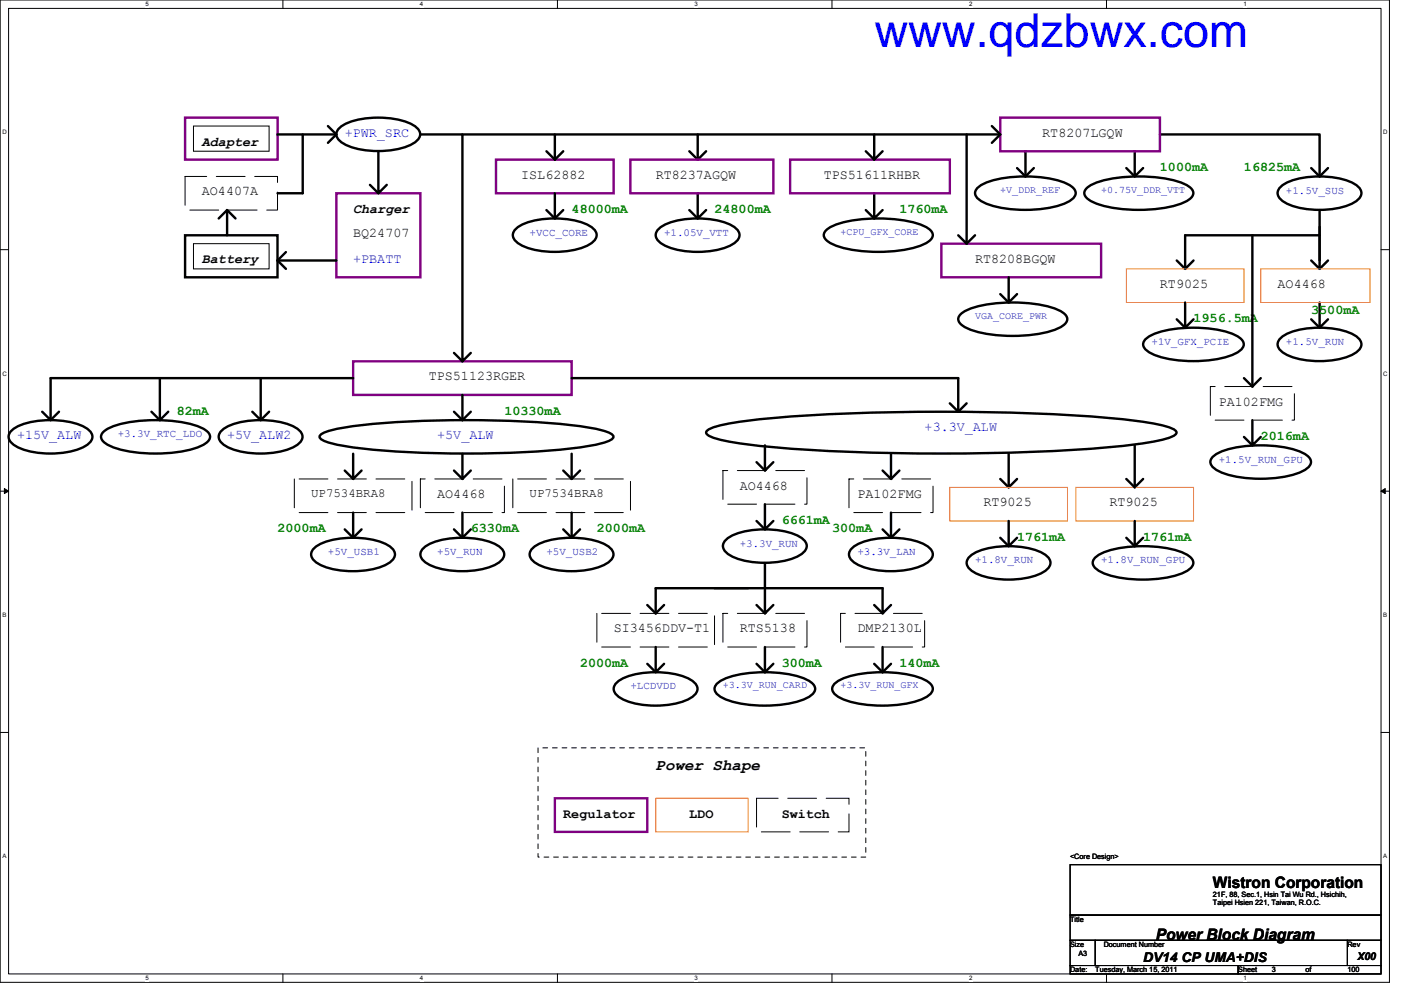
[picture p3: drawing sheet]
<svg xmlns="http://www.w3.org/2000/svg" width="297mm" height="210mm" viewBox="0 0 297 210" stroke-linecap="round" stroke-linejoin="round" font-family="sans-serif">
<path d="M0 0h294v207.9h-294zM1.8 1.8h290.4v204.3h-290.4z" fill="none" stroke="#000" stroke-width=".21"/>
<g fill="#fff">
<path d="M30.8 .2h.7v1.4h-.7z"/>
<path d="M30.8 206.2h.7v1.4h-.7z"/>
</g>
<path d="M59.9 0v1.8M59.9 206.1v1.8" fill="none" stroke="#000" stroke-width=".21"/>
<g fill="#fff">
<path d="M88.9 .2h.6v1.4h-.6z"/>
<path d="M88.9 206.2h.6v1.4h-.6z"/>
</g>
<path d="M117.9 0v1.8M117.9 206.1v1.8" fill="none" stroke="#000" stroke-width=".21"/>
<g fill="#fff">
<path d="M146.9 .2h.7v1.4h-.7z"/>
<path d="M146.9 206.2h.7v1.4h-.7z"/>
</g>
<path d="M176 0v1.8M176 206.1v1.8" fill="none" stroke="#000" stroke-width=".21"/>
<g fill="#fff">
<path d="M205 .2h.7v1.4h-.7z"/>
<path d="M205 206.2h.7v1.4h-.7z"/>
</g>
<path d="M234.1 0v1.8M234.1 206.1v1.8" fill="none" stroke="#000" stroke-width=".21"/>
<g fill="#fff">
<path d="M263.1 .2h.7v1.4h-.7z"/>
<path d="M263.1 206.2h.7v1.4h-.7z"/>
<path d="M.5 27.3h.9v1.4h-.9z"/>
<path d="M292.6 27.3h.9v1.4h-.9z"/>
<path d="M.5 78.4h.9v1.4h-.9z"/>
<path d="M292.6 78.4h.9v1.4h-.9z"/>
</g>
<path d="M0 52.8h1.8M292.2 52.8h1.8" fill="none" stroke="#000" stroke-width=".21"/>
<g fill="#fff">
<path d="M.5 129.5h.8v1.4h-.8z"/>
<path d="M292.6 129.5h.9v1.4h-.9z"/>
</g>
<path d="M0 103.9h1.8M.9 103.4l.9 .5-.9 .5zM292.2 103.9l.9-.5v1zM292.2 103.9h1.8" fill="none" stroke="#000" stroke-width=".21"/>
<path d="M.9 103.4l.9 .5-.9 .5zM292.2 103.9l.9-.5v1z" fill="#000"/>
<g fill="#fff">
<path d="M.5 180.5h.8v1.4h-.8z"/>
<path d="M292.6 180.5h.9v1.4h-.9z"/>
</g>
<path d="M40.9 26.7h16v5.3h-16zM40.9 51.6h16v5.3h-16zM0 155h1.8M292.2 155h1.8M226.4 183h65.8v10.6h-65.8zM226.4 193.6h65.8v5.4h-65.8zM226.4 199h5.3v5.3h-5.3zM231.7 199h53.4v5.3h-53.4zM285.1 199h7.1v5.3h-7.1zM226.4 204.3h35.6v1.8h-35.6zM262 204.3h30.2v1.8h-30.2z" fill="none" stroke="#000" stroke-width=".21"/>
<g fill="none" stroke="#000" stroke-width=".51">
<path d="M58.7 28.4h12.5M64 28.4v12.5h-5.3M69.4 26.7l1.8 1.7M71.2 28.4l-1.8 1.8M71.6 27.3a9.2 9.2 0 0 1 5.6-2.2 17.9 17.9 0 0 1 10.3 1.4 1.93 1.93 0 0 1 1.3 1.5 1.93 1.93 0 0 1-.7 1.9 13.5 13.5 0 0 1-8.1 2.1 14.4 14.4 0 0 1-7.9-2 1.8 1.8 0 0 1-.5-2.7zM78.3 39.1l1.7 1.8M80 32v8.9l1.8-1.8M88.9 28.4h122.7M97.8 28.4v48.1l1.8-1.8M115.6 32l1.8 1.8M117.4 28.4v5.4M119.2 32l-1.8 1.8"/>
<path d="M145.8 32l1.8 1.8M147.6 28.4v5.4M149.4 32l-1.8 1.8M183.2 32l1.8 1.8M185 28.4v5.4l1.7-1.8M204.5 28.4v23.2l-1.8-1.8M206.7 39.8a10.4 10.4 0 0 1 5.7-2.1 25.7 25.7 0 0 1 13.5 1.2 2.17 2.17 0 0 1 1.6 2.5 6.9 6.9 0 0 1-4.8 2.4 27.4 27.4 0 0 1-13.8-.6 3.6 3.6 0 0 1-2.6-2.3zM209.8 26.7l1.8 1.7M211.6 28.4l-1.8 1.8M215.2 35.6l1.8 1.7M217 32v5.3M218.7 35.6l-1.7 1.7"/>
<path d="M229.8 39.9a10.1 10.1 0 0 1 5.3-2.1 32.3 32.3 0 0 1 15 .9 3.3 3.3 0 0 1 2.4 2.2 2.37 2.37 0 0 1-1.6 1.7 27.7 27.7 0 0 1-14.5 1.5l-2.5-.4a6.5 6.5 0 0 1-4.4-2.4l-.1-.4zM238.3 35.6l1.8 1.7M240.1 32v5.3l1.7-1.7M245.4 28.4h33.8v8.9M270.7 39.7a9.2 9.2 0 0 1 5.6-2.2 17.9 17.9 0 0 1 10.3 1.4 1.93 1.93 0 0 1 1.4 1.6 1.93 1.93 0 0 1-.8 1.8 14.2 14.2 0 0 1-9.4 2.1 10.4 10.4 0 0 1-7.1-2.5 1.6 1.6 0 0 1 0-2.2zM277.4 35.6l1.8 1.7M281 35.6l-1.8 1.7M39.2 49.8h19.5v8.9h-19.5zM48 44.4v5.4M48 44.4l-1.7 1.8M48 44.4l1.8 1.8M58.7 55.1l1.8 1.8"/>
<path d="M58.7 55.1h12.5M60.5 53.3l-1.8 1.8M108.9 48.6a9.2 9.2 0 0 1 5.6-2.2 17.9 17.9 0 0 1 10.3 1.4 1.93 1.93 0 0 1 1.4 1.5 1.93 1.93 0 0 1-.8 1.9 13.5 13.5 0 0 1-8.1 2.1 14.4 14.4 0 0 1-7.8-1.9 1.8 1.8 0 0 1-.6-2.8zM115.6 44.4l1.8 1.8M117.4 40.9v5.3l1.8-1.8M139.2 48.6a9.2 9.2 0 0 1 5.6-2.2 17.9 17.9 0 0 1 10.2 1.4 1.93 1.93 0 0 1 1.4 1.5 1.93 1.93 0 0 1-.8 1.9 13.5 13.5 0 0 1-8 2.1 14.4 14.4 0 0 1-7.9-1.9 1.8 1.8 0 0 1-.5-2.8zM145.8 44.4l1.8 1.8M147.6 40.9v5.3l1.8-1.8M174.7 48.8a10.1 10.1 0 0 1 5.3-2.1 32.3 32.3 0 0 1 14.9 .9 3.3 3.3 0 0 1 2.5 2.1 2.37 2.37 0 0 1-1.6 1.8 27.7 27.7 0 0 1-14.5 1.5l-2.5-.4a6.5 6.5 0 0 1-4.4-2.4l-.1-.5zM183.2 44.4l1.8 1.8M185 40.9v5.3l1.7-1.8M206.3 49.8l-1.8 1.8"/>
<path d="M213.4 58.7v5.3l1.8-1.8M249 55.1l1.7 1.8M265 49.8v32M279.2 49.8h-28.5v7.1l1.8-1.8M279.2 48v8.9l-1.8-1.8M279.2 44.4v10.7M281 55.1l-1.8 1.8M96.1 74.7l1.7 1.8M203.1 66.6a10.1 10.1 0 0 1 5.3-2.1 32.3 32.3 0 0 1 15 .9 3.3 3.3 0 0 1 2.4 2.1 2.37 2.37 0 0 1-1.6 1.8 27.7 27.7 0 0 1-14.4 1.5l-2.6-.5a6.5 6.5 0 0 1-4.4-2.3l-.1-.5zM211.6 62.2l1.8 1.8M242.3 71.8a10.4 10.4 0 0 1 5.7-2.1 25.7 25.7 0 0 1 13.4 1.2 2.17 2.17 0 0 1 1.6 2.5 6.9 6.9 0 0 1-4.7 2.4 27.4 27.4 0 0 1-13.9-.6 3.6 3.6 0 0 1-2.6-2.3zM249 67.6l1.7 1.7"/>
<path d="M250.7 64v5.3l1.8-1.7M270.7 71.7a9.2 9.2 0 0 1 5.6-2.2 17.9 17.9 0 0 1 10.3 1.4 1.93 1.93 0 0 1 1.4 1.6 1.93 1.93 0 0 1-.8 1.8 13.5 13.5 0 0 1-8.1 2.1 14.4 14.4 0 0 1-7.8-1.9 1.8 1.8 0 0 1-.6-2.8zM277.4 67.6l1.8 1.7M279.2 64v5.3l1.8-1.7M2.3 91.3a9.2 9.2 0 0 1 5.6-2.2 17.9 17.9 0 0 1 10.2 1.4 1.93 1.93 0 0 1 1.4 1.5 1.93 1.93 0 0 1-.8 1.9 13.5 13.5 0 0 1-8 2.1 14.4 14.4 0 0 1-7.9-2 1.8 1.8 0 0 1-.5-2.7zM12.5 87.1l-1.8 1.8M21.8 91.5a10.1 10.1 0 0 1 5.3-2.1 32.3 32.3 0 0 1 14.9 .9 3.3 3.3 0 0 1 2.4 2.1 2.37 2.37 0 0 1-1.5 1.8 27.7 27.7 0 0 1-14.5 1.5l-2.5-.5a6.5 6.5 0 0 1-4.4-2.3l-.1-.5zM32 87.1l1.8 1.8M33.8 80v8.9M35.6 87.1l-1.8 1.8M46.7 91.3a9.2 9.2 0 0 1 5.6-2.2 17.9 17.9 0 0 1 10.3 1.4 1.93 1.93 0 0 1 1.3 1.5 1.93 1.93 0 0 1-.7 1.9 13.5 13.5 0 0 1-8.1 2.1 14.4 14.4 0 0 1-7.9-2 1.8 1.8 0 0 1-.5-2.7zM55.2 80v8.9l-1.8-1.8"/>
<path d="M56.9 87.1l-1.7 1.8M67.7 92.1a11.6 11.6 0 0 1 5.6-1.7 218.2 218.2 0 0 1 50.8 0l2.7 .5a6 6 0 0 1 2.9 1.2l.1 .3a2.36 2.36 0 0 1-2 1.2 90.3 90.3 0 0 1-18.3 2.1 211.9 211.9 0 0 1-36.2-1.2l-2.7-.6a5.9 5.9 0 0 1-2.9-1.2l-.1-.3zM72.9 99.6l1.8 1.7M74.7 80h-64v8.9l-1.8-1.8M74.7 96v5.3l1.8-1.7M96.1 87.1l1.7 1.8M96.1 99.6l1.7 1.7M97.8 83.6v5.3M97.8 96v5.3l1.8-1.7M99.6 87.1l-1.8 1.8M119.2 99.6l1.7 1.7M120.9 96v5.3l1.8-1.7"/>
<path d="M120.9 80h81.8v7.1M149.5 91.2a13.2 13.2 0 0 1 6.1-1.8 318.8 318.8 0 0 1 43.5-2.3 334.3 334.3 0 0 1 43.6 2.3l1.6 .3a10.9 10.9 0 0 1 4.5 1.5l.1 .3a2.56 2.56 0 0 1-2.1 1.3 114.1 114.1 0 0 1-20.6 2.5 473.1 473.1 0 0 1-64.6-.9l-7.6-1a10.9 10.9 0 0 1-4.5-1.5l-.1-.4zM160.1 97.8l1.7 1.8M161.8 94.2v5.4l1.8-1.8M188.5 96v5.3l-1.8-1.7M190.3 99.6l-1.8 1.7M201 85.3l1.7 1.8M204.5 85.3l-1.8 1.8M213.4 96v7.1l1.8-1.8M240.1 94.2v8.9l1.7-1.8M256.5 96.7a10.4 10.4 0 0 1 5.7-2.1 25.7 25.7 0 0 1 13.4 1.2 2.17 2.17 0 0 1 1.6 2.5 6.9 6.9 0 0 1-4.7 2.4 27.4 27.4 0 0 1-13.8-.6 3.6 3.6 0 0 1-2.6-2.4zM263.2 92.5l1.8 1.7"/>
<path d="M263.2 80l1.8 1.8M265 88.9v5.3l1.7-1.7M266.7 80l-1.7 1.8M66.3 116.2a9.2 9.2 0 0 1 5.6-2.2 17.9 17.9 0 0 1 10.2 1.4 1.93 1.93 0 0 1 1.4 1.5 1.93 1.93 0 0 1-.8 1.9 13.5 13.5 0 0 1-8 2.1 14.4 14.4 0 0 1-7.9-2 1.8 1.8 0 0 1-.5-2.7zM72.9 112l1.8 1.8M74.7 108.5v5.3l1.8-1.8M89.4 116.2a9.2 9.2 0 0 1 5.6-2.2 17.9 17.9 0 0 1 10.2 1.4 1.93 1.93 0 0 1 1.4 1.5 1.93 1.93 0 0 1-.7 1.9 13.5 13.5 0 0 1-8.1 2.1 14.4 14.4 0 0 1-7.9-2 1.8 1.8 0 0 1-.5-2.7zM96.1 112l1.7 1.8M97.8 108.5v5.3l1.8-1.8M112.5 116.2a9.2 9.2 0 0 1 5.6-2.2 17.9 17.9 0 0 1 10.3 1.4 1.93 1.93 0 0 1 1.3 1.5 1.93 1.93 0 0 1-.7 1.9 13.5 13.5 0 0 1-8.1 2.1 14.4 14.4 0 0 1-7.9-2 1.8 1.8 0 0 1-.5-2.7zM119.2 112l1.7 1.8M120.9 108.5v5.3l1.8-1.8"/>
<path d="M153.4 114.4a9.2 9.2 0 0 1 5.6-2.2 17.9 17.9 0 0 1 10.3 1.4 1.93 1.93 0 0 1 1.3 1.5 1.93 1.93 0 0 1-.7 1.9 13.5 13.5 0 0 1-8.1 2.1 14.4 14.4 0 0 1-7.9-1.9 1.8 1.8 0 0 1-.5-2.8zM160.1 110.2l1.7 1.8M161.8 106.7v5.3l1.8-1.8M161.8 119.1v10.7l1.8-1.8M180.1 116.2a9.2 9.2 0 0 1 5.6-2.2 17.9 17.9 0 0 1 10.2 1.4 1.93 1.93 0 0 1 1.4 1.5 1.93 1.93 0 0 1-.8 1.9 13.5 13.5 0 0 1-8 2.1 14.4 14.4 0 0 1-7.9-2 1.8 1.8 0 0 1-.5-2.7zM186.7 112l1.8 1.8M188.5 108.5v5.3l1.8-1.8M205 118a9.2 9.2 0 0 1 5.6-2.3 17.9 17.9 0 0 1 10.2 1.5 1.93 1.93 0 0 1 1.4 1.5 1.93 1.93 0 0 1-.8 1.9 13.5 13.5 0 0 1-8 2 14.4 14.4 0 0 1-7.9-1.9 1.8 1.8 0 0 1-.5-2.7zM211.6 101.3l1.8 1.8M211.6 113.8l1.8 1.8M213.4 110.2v5.4l1.8-1.8M231.6 118.1a10.4 10.4 0 0 1 5.7-2.2 25.7 25.7 0 0 1 13.5 1.3 2.17 2.17 0 0 1 1.6 2.4 6.9 6.9 0 0 1-4.8 2.5 27.4 27.4 0 0 1-13.8-.7 3.6 3.6 0 0 1-2.6-2.3z"/>
<path d="M238.3 113.8l1.8 1.8M238.3 101.3l1.8 1.8M240.1 110.2v5.4l1.7-1.8M136.9 128l1.8 1.8M138.7 136.9v5.3l1.8-1.7M140.5 128l-1.8 1.8M151.2 124.5h35.5v5.3l1.8-1.8M158.3 124.5h-19.6v5.3M160.1 128l1.7 1.8M161.8 136.9v5.3M185 128l1.7 1.8M186.7 136.9v5.3"/>
<path d="M130.3 144.6a9.2 9.2 0 0 1 5.6-2.2 17.9 17.9 0 0 1 10.2 1.4 1.93 1.93 0 0 1 1.4 1.6 1.93 1.93 0 0 1-.8 1.8 13.5 13.5 0 0 1-8 2.1 14.4 14.4 0 0 1-7.9-1.9 1.8 1.8 0 0 1-.5-2.8zM136.9 140.5l1.8 1.7M151.6 144.7a10.4 10.4 0 0 1 5.7-2.1 25.7 25.7 0 0 1 13.4 1.2 2.17 2.17 0 0 1 1.6 2.5 6.9 6.9 0 0 1-4.7 2.4 27.4 27.4 0 0 1-13.8-.6 3.6 3.6 0 0 1-2.6-2.3zM160.1 140.5l1.7 1.7M163.6 140.5l-1.8 1.7M176.5 144.7a10.4 10.4 0 0 1 5.7-2.1 25.7 25.7 0 0 1 13.4 1.2 2.17 2.17 0 0 1 1.6 2.5 6.9 6.9 0 0 1-4.7 2.4 27.4 27.4 0 0 1-13.8-.6 3.6 3.6 0 0 1-2.6-2.3zM185 140.5l1.7 1.7M188.5 140.5l-1.8 1.7"/>
</g>
<path d="M238.3 56.9h24.9v7.1h-24.9zM266.7 56.9h23.2v7.1h-23.2zM201 103.1h24.8v7.1h-24.8zM227.6 103.1h24.9v7.1h-24.9zM138.7 168.9h19.6v7.1h-19.6z" fill="none" stroke="#ff8000" stroke-width=".21"/>
<path d="M39.2 37.3h19.5v7.1h-19.5zM152.9 99.6h17.8v7.1h-17.8zM256.1 81.8h17.8v7.1h-17.8zM62.3 101.3h24.9v7.2h-24.9zM88.9 101.3h17.8v7.2h-17.8zM108.5 101.3h24.9v7.2h-24.9zM179.6 101.3h17.8v7.2h-17.8zM126.3 129.8h24.9v7.1h-24.9zM152.9 129.8h17.8v7.1h-17.8zM177.8 129.8h17.8v7.1h-17.8zM160.1 168.9h19.5v7.1h-19.5z" fill="none" stroke="#000" stroke-width=".21" stroke-dasharray="6.1 2"/>
<path d="M39.2 24.9h19.5v8.9h-19.5zM104.9 33.8h24.9v7.1h-24.9zM133.4 33.8h30.2v7.1h-30.2zM167.2 33.8h33.8v7.1h-33.8zM211.6 24.9h33.8v7.1h-33.8zM71.2 40.9h17.7v17.8h-17.7zM199.2 51.6h33.8v7.1h-33.8zM74.7 76.5h46.2v7.1h-46.2zM117.4 168.9h19.5v7.1h-19.5z" fill="none" stroke="#800080" stroke-width=".51"/>
<path d="M113.8 158.2h69.4v23.2h-69.4z" fill="none" stroke="#000" stroke-width=".21" stroke-dasharray="1 1 1 1 1 1 1 1"/>
<text font-size="9.9" fill="#00f" x="185" y="10">www.qdzbwx.com</text>
<g font-size="3.3">
<text x="138.7" y="162.9">Power Shape</text>
<text x="256.6" y="187.9">Wistron Corporation</text>
<text x="244.5" y="198.8">Power Block Diagram</text>
</g>
<g font-size="2.8" fill="#00f">
<text x="72.9" y="28.9">+PWR_SRC</text>
<text x="74.7" y="55.6">+PBATT</text>
<text x="3.6" y="92.9">+15V_ALW</text>
<text x="48" y="92.9">+5V_ALW2</text>
<text x="92.5" y="92.9">+5V_ALW</text>
<text x="195.6" y="91.1">+3.3V_ALW</text>
</g>
<g font-size="2.8">
<text x="220.5" y="28.9">RT8207LGQW</text>
<text x="42.7" y="30.9">Adapter</text>
<text x="42.7" y="41.4">AO4407A</text>
<text x="110.3" y="37.8">ISL62882</text>
<text x="138.7" y="37.8">RT8237AGQW</text>
<text x="174.3" y="37.8">TPS51611RHBR</text>
<text x="74.7" y="45.1">Charger</text>
<text x="74.7" y="50.2">BQ24707</text>
<text x="42.7" y="55.8">Battery</text>
<text x="206.3" y="55.6">RT8208BGQW</text>
<text x="245.4" y="60.9">RT9025</text>
<text x="270.3" y="60.9">AO4468</text>
<text x="90.7" y="80.5">TPS51123RGER</text>
<text x="257.8" y="85.8">PA102FMG</text>
<text x="92.5" y="105.4">AO4468</text>
<text x="156.5" y="103.6">AO4468</text>
<text x="181.4" y="105.4">PA102FMG</text>
<text x="208.1" y="107.1">RT9025</text>
<text x="234.7" y="107.1">RT9025</text>
<text x="129.8" y="133.8">SI3456DDV-T1</text>
<text x="156.5" y="133.8">RTS5138</text>
<text x="181.4" y="133.8">DMP2130L</text>
<text x="119.2" y="173.1">Regulator</text>
<text x="145.8" y="173.1">LDO</text>
<text x="165.4" y="173.1">Switch</text>
<text x="241.8" y="203.5">DV14 CP UMA+DIS</text>
</g>
<g font-size="2.8" fill="#008000">
<text x="245.4" y="36.2">1000mA</text>
<text x="263.2" y="36.2">16825mA</text>
<text x="120.9" y="45">48000mA</text>
<text x="151.2" y="45">24800mA</text>
<text x="190.3" y="45">1760mA</text>
<text x="252.5" y="68.2">1956.5mA</text>
<text x="277.4" y="66.4">3500mA</text>
<text x="37.4" y="87.7">82mA</text>
<text x="106.7" y="87.7">10330mA</text>
<text x="266.7" y="93">2016mA</text>
<text x="58.7" y="112.6">2000mA</text>
<text x="99.6" y="112.6">6330mA</text>
<text x="126.3" y="112.6">2000mA</text>
<text x="165.4" y="110.8">6661mA</text>
<text x="176.1" y="112.6">300mA</text>
<text x="215.2" y="114.4">1761mA</text>
<text x="241.8" y="114.4">1761mA</text>
<text x="122.7" y="141.1">2000mA</text>
<text x="165.4" y="141.1">300mA</text>
<text x="190.3" y="141.1">140mA</text>
</g>
<g font-size="2.6">
<text x="65.8" y="105.2">UP7534BRA8</text>
<text x="112.1" y="105.2">UP7534BRA8</text>
</g>
<g font-size="2.3" fill="#00f">
<text x="272.1" y="41">+1.5V_SUS</text>
<text x="112.1" y="49.9">+VCC_CORE</text>
<text x="140.5" y="49.9">+1.05V_VTT</text>
<text x="243.6" y="73">+1V_GFX_PCIE</text>
<text x="272.1" y="73">+1.5V_RUN</text>
<text x="24.9" y="92.5">+3.3V_RTC_LDO</text>
<text x="257.8" y="97.9">+1.5V_RUN_GPU</text>
<text x="69.4" y="117.4">+5V_USB1</text>
<text x="92.5" y="117.4">+5V_RUN</text>
<text x="115.6" y="117.4">+5V_USB2</text>
<text x="156.5" y="115.7">+3.3V_RUN</text>
<text x="181.4" y="117.4">+3.3V_LAN</text>
<text x="206.3" y="119.2">+1.8V_RUN</text>
<text x="233" y="119.2">+1.8V_RUN_GPU</text>
<text x="133.4" y="145.9">+LCDVDD</text>
</g>
<text font-size="2.3" x="287.2" y="203.2">X00</text>
<g font-size="2.1" fill="#00f">
<text x="211.6" y="40.8">+V_DDR_REF</text>
<text x="233" y="40.8">+0.75V_DDR_VTT</text>
<text x="177.8" y="49.7">+CPU_GFX_CORE</text>
<text x="206.3" y="67.4">VGA_CORE_PWR</text>
<text x="152.9" y="145.7">+3.3V_RUN_CARD</text>
<text x="177.8" y="145.7">+3.3V_RUN_GFX</text>
</g>
<g font-size="1.6">
<text x="226.4" y="181.7">&lt;Core Design&gt;</text>
<text x="256.6" y="189.7">21F, 88, Sec.1, Hsin Tai Wu Rd., Hsichih,</text>
<text x="256.6" y="191.6">Taipei Hsien 221, Taiwan, R.O.C.</text>
<text x="226.4" y="195.1">Title</text>
<text x="226.4" y="200.4">Size</text>
<text x="228.2" y="202.2">A3</text>
<text x="233.5" y="200.4">Document Number</text>
<text x="285.1" y="200.4">Rev</text>
<text x="226.4" y="205.7">Date:</text>
<text x="231.7" y="205.7">Tuesday, March 15, 2011</text>
<text x="262" y="205.7">Sheet</text>
<text x="269.1" y="205.7">3</text>
<text x="276.2" y="205.7">of</text>
<text x="285.1" y="205.7">100</text>
</g>
<g font-size="1.3">
<text x="30.8" y="1.3">5</text>
<text x="88.9" y="1.3">4</text>
<text x="146.9" y="1.3">3</text>
<text x="205" y="1.3">2</text>
<text x="263.1" y="1.3">1</text>
<text x=".5" y="28.4">D</text>
<text x="292.6" y="28.4">D</text>
<text x=".5" y="79.5">C</text>
<text x="292.6" y="79.5">C</text>
<text x=".5" y="130.6">B</text>
<text x="292.6" y="130.6">B</text>
<text x=".5" y="181.7">A</text>
<text x="292.6" y="181.7">A</text>
<text x="30.8" y="207.4">5</text>
<text x="88.9" y="207.4">4</text>
<text x="146.9" y="207.4">3</text>
<text x="205" y="207.4">2</text>
<text x="263.1" y="207.4">1</text>
</g>
</svg>
